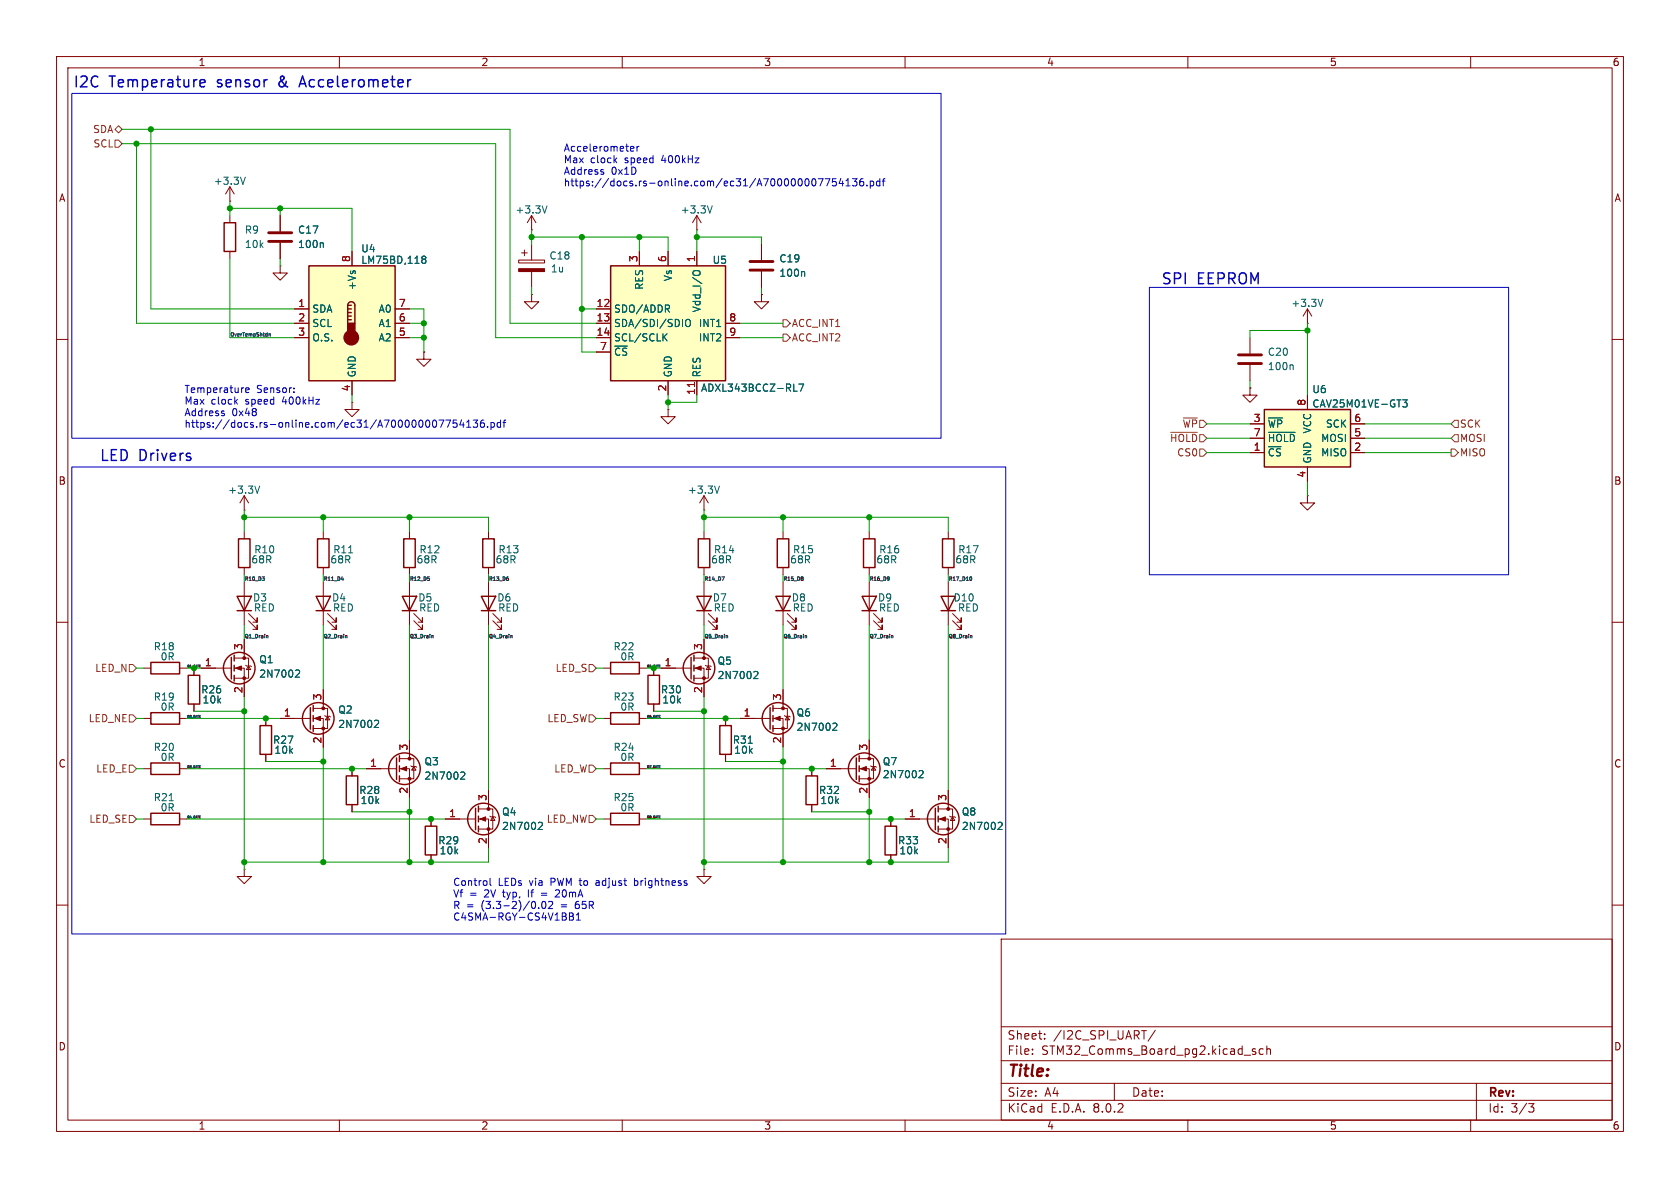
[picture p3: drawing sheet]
<svg xmlns="http://www.w3.org/2000/svg" width="297mm" height="210mm" viewBox="0 0 297 210" stroke-linecap="round" stroke-linejoin="round" font-family="sans-serif">
<g fill="none" stroke="#840000" stroke-width=".18">
<path d="M10 10h277v190h-277zM12 12h273v186h-273zM60 10v2M110 10v2M160 10v2M210 10v2M260 10v2M40.6 35.6h.1M40.6 33l-.7 1.3M40.6 33v2.6M40.6 33l.8 1.3M49.5 38.1v2.8"/>
<path d="M10 60h2M49.5 42.9v2.8M221 59.7v2.8M231.1 57.2h.1M231.1 54.6l-.7 1.3M231.1 54.6v2.6M231.1 54.6l.8 1.3M285 60h2M62.2 71.1v1.3h1.3l-1.3 1.3-1.2-1.3h1.2M62.2 71.1h.1M74.9 62.2v1.3h1.3l-1.3 1.3-1.2-1.3h1.2M74.9 62.2h.1"/>
<path d="M221 68.6v1.3h1.2l-1.2 1.2-1.3-1.2h1.3M221 68.6h.1M221 64.5v2.8M43.2 94v1.3M57.1 94v1.3M72.4 94v1.3M10 110h2M43.2 100.3v1.3M57.1 100.3v1.3M57.1 102.9v7.6M57.9 109.7l1.5 1.6v-.8v.8h-.7M57.9 108.5l1.5 1.5v-.8v.8h-.7"/>
<path d="M72.4 100.3v1.3M72.4 102.9v7.6M73.2 109.7l1.5 1.6v-.8v.8h-.8M73.2 108.5l1.5 1.5v-.8v.8h-.8M285 110h2M49.5 127h5.4M55.4 127h1.7v5.1M55.4 125.2h2.5v3.6h-2.5M57.1 121.9v3.3M57.4 126.5l.1 .1h.8l.1 .1M57.9 126.6l.4 .7h-.8zM62.2 135.9v1.3"/>
<path d="M10 160h2M62.2 142.2v1.3M285 160h2M177 166h108v32h-108zM60 198v2M110 198v2M160 198v2M177 194.5h108M177 191.5h108M177 187.5h108M177 181.5h108M182.5 186.3v.1"/>
<path d="M182.5 185.5v.1M184.7 183.6v.1M184.7 182.8v.1M197 191.5v3M204.2 182.1l-1.2 2M210 198v2M220 186.5h1.1M222 185.5l-.4-.1-.2 .2 .1 .2 .5 .2v.3h-.6M223.3 185.5l-.4-.1-.3 .3v.4l.1 .2h.6M224 185.5l.2-.1 .3 .1 .1 .9M224 184.9v1.5M260 198v2"/>
<path d="M261 191.5v6.5M270.2 195.1h1l-.5 .6 .4 .1 .1 .5-.3 .3h-.4"/>
</g>
<path d="M47.5 42.7h4.1M47.5 41.1h4.1M218.9 64.3h4.1M218.9 62.7h4.1" fill="none" stroke="#840000" stroke-width=".51"/>
<path d="M43.4 31.3l-.5 1.3M57 42.9l.2 .2v.7M233.9 52.9l-.5 1.3M228.4 64.5l.2 .2v.6M61.6 97.7h.8M66.4 127.3l.4 .1 .1 .3-.7 .9h.7" fill="none" stroke="#006464" stroke-width=".18"/>
<g fill="none" stroke="#840000" stroke-width=".25">
<path d="M42.2 95.3h2v5h-2zM56.1 95.3h2.1v5h-2.1zM71.4 95.3h2v5h-2zM55.9 105.4h2.5l-1.3 2.6zM55.9 108h2.5M71.1 105.4h2.6l-1.3 2.6zM71.1 108h2.6M54.9 125.1v3.8M55.4 124.7v1M55.4 126.5v1M55.4 128.3v1M61.2 137.2h2v5h-2z"/>
<circle cx="56.3" cy="127" r="2.79"/>
</g>
<g fill="#840000" stroke="#840000" stroke-width=".18">
<path d="M55.6 127l1-.4v.8z"/>
<circle cx="57.1" cy="128.8" r=".25"/>
<circle cx="57.1" cy="125.2" r=".25"/>
</g>
<path d="M223.5 72.4h15.3v10.2h-15.3z" fill="#ffffc2"/>
<g fill="none" stroke="#840000" stroke-width=".25">
<path d="M39.6 39.4h2.1v5.1h-2.1zM223.5 72.4h15.3v10.2h-15.3zM85.3 95.3h2.1v5h-2.1zM26.7 117.1h5v2h-5zM33.3 119.4h2v5.1h-2zM40.9 116.2v3.8M41.4 115.8v1M41.4 117.6v1M41.4 119.4v1M41.9 105.4h2.5l-1.2 2.6zM41.9 108h2.5M85.1 105.4h2.5l-1.2 2.6z"/>
<path d="M85.1 108h2.5M107.9 117.1h5.1v2h-5.1zM114.6 119.4h2v5.1h-2zM122.2 116.2v3.8M122.7 115.8v1M122.7 117.6v1M122.7 119.4v1M26.7 126h5v2h-5zM26.7 134.9h5v2h-5zM46 128.3h2v5.1h-2zM70.1 134v3.8M70.6 133.6v1"/>
<path d="M70.6 135.4v1M70.6 137.2v1M107.9 126h5.1v2h-5.1zM107.9 134.9h5.1v2h-5.1zM127.3 128.3h2v5.1h-2zM26.7 143.8h5v2h-5zM75.2 146.1h2v5h-2zM84.1 142.9v3.8M84.6 142.5v1M84.6 144.3v1M84.6 146.1v1M107.9 143.8h5.1v2h-5.1z"/>
<circle cx="42.3" cy="118.1" r="2.79"/>
<circle cx="123.6" cy="118.1" r="2.79"/>
<circle cx="71.5" cy="135.9" r="2.79"/>
<circle cx="85.5" cy="144.8" r="2.79"/>
</g>
<g fill="none" stroke="#840000" stroke-width=".18">
<path d="M40.6 38.1v1.3M40.6 44.5v1.2M94 52.1v1.2h1.2l-1.2 1.3-1.3-1.3h1.3M94 52.1h.1M118.1 72.4v1.3h1.3l-1.3 1.2-1.3-1.2h1.3M118.1 72.4h.1M221 74.9h2.5M221 77.5h2.5M231.1 69.9v2.5M238.8 74.9h2.5M238.8 77.5h2.5M43.2 90.2h.1"/>
<path d="M43.2 87.6v2.6M43.2 87.6l-.8 1.3M43.2 87.6l.7 1.3M86.4 94v1.3M124.5 90.2h.1M124.5 87.6l-.8 1.3M124.5 87.6v2.6M124.5 87.6l.7 1.3M221 80h2.5M231.1 87.6v1.3h1.3l-1.3 1.3-1.2-1.3h1.2M231.1 87.6h.1M231.1 82.6v2.5"/>
<path d="M238.8 80h2.5M25.4 118.1h1.3M31.7 118.1h1.3M34.3 118.1v1.3M35.6 118.1h5.3M41.4 118.1h1.8v5.1M41.4 116.3h2.5v3.6h-2.5M43.2 102.9v7.6M43.2 113v3.3M43.4 117.6l.2 .1h.7l.1 .2M43.9 117.7l.4 .7h-.7zM43.9 109.7l1.6 1.6v-.8v.8h-.8"/>
<path d="M43.9 108.5l1.6 1.5v-.8v.8h-.8M86.4 100.3v1.3M86.4 102.9v7.6M87.1 109.7l1.5 1.6v-.8v.8h-.7M87.1 108.5l1.5 1.5v-.8v.8h-.7M106.7 118.1h1.2M113 118.1h1.3M115.6 118.1v1.3M116.8 118.1h5.4M122.7 118.1h1.8v5.1M122.7 116.3h2.5v3.6h-2.5M124.5 113v3.3"/>
<path d="M124.7 117.6l.1 .1h.8l.1 .2M125.2 117.7l.4 .7h-.8zM25.4 127h1.3M25.4 135.9h1.3M31.7 127h1.3M31.7 135.9h1.3M34.3 124.5v1.2M47 127v1.3M47 133.4v1.2M64.8 135.9h5.3M70.6 135.9h1.8v5.1M70.6 134.1h2.6v3.6h-2.6"/>
<path d="M72.4 130.8v3.3M72.6 135.4l.2 .1h.7l.2 .1M73.2 135.5l.3 .6h-.7zM86.4 139.7v3.3M106.7 127h1.2M106.7 135.9h1.2M113 127h1.3M113 135.9h1.3M115.6 124.5v1.2M128.3 127v1.3M128.3 133.4v1.2M25.4 144.8h1.3"/>
<path d="M31.7 144.8h1.3M43.2 153.7v1.2h1.2l-1.2 1.3-1.3-1.3h1.3M43.2 153.7h.1M76.2 144.8v1.3M76.2 151.1v1.3M78.7 144.8h5.4M84.6 144.8h1.8v5.1M84.6 143h2.5v3.6h-2.5M86.6 144.3l.1 .1h.8l.1 .1M87.1 144.4l.4 .6h-.8zM106.7 144.8h1.2M113 144.8h1.3"/>
<path d="M124.5 153.7v1.2h1.2l-1.2 1.3-1.3-1.3h1.3M124.5 153.7h.1"/>
</g>
<path d="M224.3 73.9h2.4M224.3 76.4h4.7M248 70.7h.8l-.5 .5 .4 .1v.5l-.2 .2-.5-.2M45.9 85.9l-.4 1.3M127.2 85.9l-.4 1.3M52.4 118.4l.4 .1 .2 .3-.8 .9h.8M133.4 118.7l.5 .1 .1 .3-.8 .9h.8M81.6 136.5h.5l.1 .3-.8 .9h.8M132.3 131.4h.7M29.9 141.5h.7M95.3 145.4h.5l.1 .3-.8 .9h.8" fill="none" stroke="#006464" stroke-width=".18"/>
<g fill="#840000" stroke="#840000" stroke-width=".18">
<path d="M84.8 144.8l1.1-.4v.8z"/>
<path d="M41.7 118.1l1-.4v.8z"/>
<path d="M70.9 135.9l1-.4v.8z"/>
<path d="M122.9 118.1l1.1-.4v.8z"/>
<circle cx="86.4" cy="146.6" r=".25"/>
<circle cx="86.4" cy="143" r=".25"/>
<circle cx="43.2" cy="119.9" r=".25"/>
<circle cx="43.2" cy="116.3" r=".25"/>
<circle cx="72.4" cy="137.7" r=".25"/>
<circle cx="72.4" cy="134.1" r=".25"/>
<circle cx="124.5" cy="119.9" r=".25"/>
<circle cx="124.5" cy="116.3" r=".25"/>
</g>
<path d="M107.9 47h20.4v20.3h-20.4z" fill="#ffffc2"/>
<g fill="none" stroke="#840000" stroke-width=".25">
<path d="M107.9 47h20.4v20.3h-20.4zM123.4 95.3h2.1v5h-2.1zM137.4 95.3h2v5h-2zM152.7 95.3h2v5h-2zM166.6 95.3h2.1v5h-2.1zM123.2 105.4h2.5l-1.2 2.6zM123.2 108h2.5M137.2 105.4h2.5l-1.3 2.6zM137.2 108h2.5M152.4 105.4h2.5l-1.2 2.6zM152.4 108h2.5M166.4 105.4h2.5l-1.3 2.6z"/>
<path d="M166.4 108h2.5M136.1 125.1v3.8M136.7 124.7v1M136.7 126.5v1M136.7 128.3v1M142.5 137.2h2v5h-2zM151.4 134v3.8M151.9 133.6v1M151.9 135.4v1M151.9 137.2v1M156.5 146.1h2v5h-2zM165.4 142.9v3.8"/>
<path d="M165.9 142.5v1M165.9 144.3v1M165.9 146.1v1"/>
<circle cx="137.5" cy="127" r="2.79"/>
<circle cx="152.8" cy="135.9" r="2.79"/>
<circle cx="166.8" cy="144.8" r="2.79"/>
</g>
<g fill="none" stroke="#840000" stroke-width=".18">
<path d="M94 38.1l-.8 1.3M94 38.1v2.5M94 38.1l.7 1.3M123.2 38.1v2.5M123.2 38.1l-.8 1.3M123.2 38.1l.8 1.3M91.7 46h4.6v.5h-4.6zM92.2 44.7h1M92.7 44.2v1M94 40.6h.1M94 43.2v2.8M94 48v2.8"/>
<path d="M105.4 54.6h2.5M105.4 57.2h2.5M105.4 59.7h2.5M113 44.5v2.5M118.1 44.5v2.5M123.2 40.6h.1M123.2 44.5v2.5M128.3 57.2h2.5M128.3 59.7h2.5M134.6 52.1v1.2h1.3l-1.3 1.3-1.3-1.3h1.3M134.6 52.1h.1M134.6 43.2v2.8"/>
<path d="M134.6 48v2.8M105.4 62.2h2.5M118.1 67.3v2.6M123.2 67.3v2.6M124.5 94v1.3M138.4 94v1.3M153.7 94v1.3M167.6 94v1.3M124.5 100.3v1.3M124.5 102.9v7.6M125.2 109.7l1.5 1.6v-.8v.8h-.7M125.2 108.5l1.5 1.5v-.8v.8h-.7"/>
<path d="M138.4 100.3v1.3M138.4 102.9v7.6M139.2 109.7l1.5 1.6v-.8v.8h-.7M139.2 108.5l1.5 1.5v-.8v.8h-.7M153.7 100.3v1.3M153.7 102.9v7.6M154.4 109.7l1.6 1.6v-.8v.8h-.8M154.4 108.5l1.6 1.5v-.8v.8h-.8M167.6 100.3v1.3M167.6 102.9v7.6M168.4 109.7l1.5 1.6v-.8v.8h-.7M168.4 108.5l1.5 1.5v-.8v.8h-.7"/>
<path d="M130.8 127h5.3M136.7 127h1.7v5.1M136.7 125.2h2.5v3.6h-2.5M138.4 121.9v3.3M138.7 126.5l.1 .1h.8l.1 .1M139.2 126.6l.4 .7h-.8zM143.5 135.9v1.3M146 135.9h5.4M151.9 135.9h1.8v5.1M151.9 134.1h2.5v3.6h-2.5M153.7 130.8v3.3M153.9 135.4l.2 .1h.7l.1 .1"/>
<path d="M154.4 135.5l.4 .6h-.7zM167.6 139.7v3.3M143.5 142.2v1.3M157.5 144.8v1.3M157.5 151.1v1.3M160 144.8h5.4M165.9 144.8h1.7v5.1M165.9 143h2.5v3.6h-2.5M167.9 144.3l.1 .1h.8l.1 .1M168.4 144.4l.4 .6h-.8z"/>
</g>
<g fill="none" stroke="#006464" stroke-width=".18">
<path d="M96.7 36.4l-.4 1.3M125.9 36.4l-.4 1.3M117.4 59.5l.5 .8M117.9 54.6l.5 .6M117.9 59l-.7 .7M118.3 54v.5M121.3 56.6l.2-.1a.43 .43 0 0 1 .5 .4v.4a.42 .42 0 0 1-.4 .4 .42 .42 0 0 1-.4-.4zM122.5 48.4a.43 .43 0 0 1 .4-.6h.4a.43 .43 0 0 1 .5 .6M142.1 48l.2 .2v.6M140.3 69.2h.6M141.2 67.9h.9l-.6 1.3M147.4 127.8l.4 .1 .2 .3-.8 .9h.8"/>
<path d="M162.7 136.2l.4 .1 .1 .3-.8 .9h.8M176.6 145.4h.5l.1 .3-.8 .9h.8"/>
</g>
<path d="M122.8 67.6v.7" fill="none" stroke="#a90000" stroke-width=".18"/>
<g fill="#840000" stroke="#840000" stroke-width=".18">
<path d="M91.7 47.5h4.6v.5h-4.6z"/>
<path d="M136.9 127l1-.4v.8z"/>
<path d="M152.1 135.9l1.1-.4v.8z"/>
<path d="M166.1 144.8l1-.4v.8z"/>
<circle cx="138.4" cy="128.8" r=".25"/>
<circle cx="138.4" cy="125.2" r=".25"/>
<circle cx="153.7" cy="137.7" r=".25"/>
<circle cx="153.7" cy="134.1" r=".25"/>
<circle cx="167.6" cy="146.6" r=".25"/>
<circle cx="167.6" cy="143" r=".25"/>
</g>
<path d="M132.6 47.8h4.1M132.6 46.2h4.1" fill="none" stroke="#840000" stroke-width=".51"/>
<path d="M54.6 47h15.2v20.3h-15.2z" fill="#ffffc2"/>
<path d="M54.6 47h15.2v20.3h-15.2zM61.5 54a.64 .64 0 0 1 .6-.7 .64 .64 0 0 1 .6 .7v3.2M61.5 56.5h.6M61.5 55.9h.6M61.5 55.2h.6M61.5 54.6h.6M61.5 54v3.2M61.5 54h.6" fill="none" stroke="#840000" stroke-width=".25"/>
<g fill="#840000" stroke="#840000" stroke-width=".25">
<path d="M61.5 57.2h1.2v1.9h-1.2z"/>
<circle cx="62.1" cy="59.7" r="1.27"/>
</g>
<g fill="none" stroke="#840000" stroke-width=".18">
<path d="M49.5 38.1v2.8M49.5 47v1.3h1.3l-1.3 1.2-1.2-1.2h1.2M49.5 47h.1M49.5 42.9v2.8M52.1 54.6h2.5M52.1 57.2h2.5M52.1 59.7h2.5M62.2 44.5v2.5M69.8 54.6h2.6M69.8 57.2h2.6M69.8 59.7h2.6M105.4 54.6h2.5"/>
<path d="M105.4 57.2h2.5M105.4 59.7h2.5M113 44.5v2.5M118.1 44.5v2.5M123.2 44.5v2.5M128.3 57.2h2.5M128.3 59.7h2.5M134.6 52.1h.1M134.6 43.2v2.8M134.6 48v2.8M62.2 67.3v2.6M74.9 62.2h.1"/>
<path d="M105.4 62.2h2.5M118.1 67.3v2.6M123.2 67.3v2.6M221 68.6h.1M221 74.9h2.5M221 77.5h2.5M231.1 69.9v2.5M238.8 74.9h2.5M238.8 77.5h2.5M221 80h2.5M231.1 82.6v2.5M238.8 80h2.5"/>
<path d="M34.3 118.1v1.3M35.6 118.1h2.5M43.2 113v2.6M115.6 118.1v1.3M116.8 118.1h2.6M124.5 113v2.6M34.3 124.5v1.2M43.2 120.7v2.5M47 127v1.3M47 133.4v1.2M49.5 127h2.6M57.1 121.9v2.6"/>
<path d="M57.1 129.5v2.6M62.2 135.9v1.3M64.8 135.9h2.5M72.4 130.8v2.6M72.4 138.4v2.6M86.4 139.7v2.5M115.6 124.5v1.2M124.5 120.7v2.5M128.3 127v1.3M128.3 133.4v1.2M130.8 127h2.5M138.4 121.9v2.6"/>
<path d="M138.4 129.5v2.6M143.5 135.9v1.3M146 135.9h2.6M153.7 130.8v2.6M153.7 138.4v2.6M167.6 139.7v2.5M62.2 142.2v1.3M76.2 144.8v1.3M76.2 151.1v1.3M78.7 144.8h2.6M86.4 147.3v2.6M143.5 142.2v1.3"/>
<path d="M157.5 144.8v1.3M157.5 151.1v1.3M160 144.8h2.6M167.6 147.3v2.6"/>
</g>
<g fill="none" stroke="#006464" stroke-width=".18">
<path d="M57 42.9l.2 .2v.7M74.6 45.7l.2 .1M74.6 45.4l.2-.1h.4l.1 .3-.2 .2M74.8 45.8h.3M74.8 45.8l-.2 .1M75.1 45.8l.2 .3-.1 .3-.1 .2-.5-.2M117.4 59.5l.5 .8M117.9 54.6l.5 .6M117.9 59l-.7 .7M118.3 54v.5M121.3 56.6l.2-.1a.43 .43 0 0 1 .5 .4v.4a.42 .42 0 0 1-.4 .4 .42 .42 0 0 1-.4-.4zM122.5 48.4a.43 .43 0 0 1 .4-.6h.4a.43 .43 0 0 1 .5 .6"/>
<path d="M142.1 48l.2 .2v.6M140.3 69.2h.6M141.2 67.9h.9l-.6 1.3M224.3 73.9h2.4M224.3 76.4h4.7M248 70.7h.8l-.5 .5 .4 .1v.5l-.2 .2-.5-.2M52.4 118.4l.4 .1 .2 .3-.8 .9h.8M133.4 118.7l.5 .1 .1 .3-.8 .9h.8M66.4 127.3l.4 .1 .1 .3-.7 .9h.7M81.6 136.5h.5l.1 .3-.8 .9h.8M132.3 131.4h.7M147.4 127.8l.4 .1 .2 .3-.8 .9h.8"/>
<path d="M162.7 136.2l.4 .1 .1 .3-.8 .9h.8M95.3 145.4h.5l.1 .3-.8 .9h.8M176.6 145.4h.5l.1 .3-.8 .9h.8"/>
</g>
<g fill="none" stroke="#725600" stroke-width=".18">
<path d="M20.3 24.8h.7l.6 .6-.6 .6h-.7zM21 22.2l.6 .7-.6 .6-.7-.6zM138.4 59.1h.7l.6 .6-.6 .6h-.7zM138.4 56.5h.7l.6 .7-.6 .6h-.7zM207 76.4h4.7M209.2 73.9h2.5M212.1 79.4h.6l.7 .6-.7 .6h-.6zM256.5 79.4h.7l.6 .6-.6 .6h-.7zM257.2 76.8h.6v1.3h-.6l-.7-.6zM257.2 74.3h.6v1.3h-.6l-.7-.7zM22.9 117.5h.6l.6 .6-.6 .6h-.6zM104.1 117.5h.7l.6 .6-.6 .6h-.7z"/>
<path d="M22.9 126.4h.6l.6 .6-.6 .6h-.6zM22.9 135.3h.6l.6 .6-.6 .6h-.6zM104.1 135.3h.7l.6 .6-.6 .6h-.7zM104.1 126.4h.7l.6 .6-.6 .6h-.7zM22.9 144.1h.6l.6 .7-.6 .6h-.6zM104.1 144.1h.7l.6 .7-.6 .6h-.7z"/>
</g>
<g fill="none" stroke="#0f0f0f" stroke-width=".18">
<path d="M47.5 59v.4M47.6 59l-.1 .1M47.6 59h.2v.4M46.3 102h.4l-.2 .2M46.7 102.3v.2M47.2 112.3l.2 .1v.4M60.3 102.4h.4M61.2 112.3l.1 .1v.4M75.6 102h.3M75.9 102.2v.4M76.4 112.3l.2 .1v.4M89.9 102.3v.2"/>
<path d="M90.4 112.3l.1 .1v.4M127.6 102h.4l-.2 .6M128.5 112.3l.1 .1v.4M141.9 102v.2M141.9 102.3v.2M142.4 112.3l.2 .1v.4M157.2 102v.3M157.2 102.3h.1M157.2 102.3l-.1 .2M157.2 102.2v.1M157.7 112.3l.2 .1v.4M171.6 112.3l.2 .1v.4"/>
<path d="M171.6 102l.2 .2-.2 .4"/>
</g>
<g fill="none" stroke="#0000c2" stroke-width=".18">
<path d="M12.7 16.5h153.7v61h-153.7zM106.6 30.4l.1 .2-.1 .2M106.6 30h.1M108.7 28.3l.3 .5M109 27.9l-.4 .5M111.5 26.7h.5M111.5 25.9h.4l.2 .3-.6 .1M112.6 25.9v.8M113 25.9l-.4 .2M143.9 31.6a.79 .79 0 0 1 0 1.3M144.7 31.6h.8l-.5 1.3M145.9 31.6h.8l-.5 1.3"/>
<path d="M147.8 31.6h-.6l-.1 .6 .2-.1h.4l.2 .2-.1 .4-.2 .2-.5-.2M148.7 31.5l-.3 .9h.7M149 32v.9M149.6 32.9h.7M149.6 32l.3-.4v1.3M150.7 31.6h.8l-.4 .5 .3 .1v.5l-.1 .2-.6-.2M152.6 31.6l-.4 .1a.85 .85 0 0 0 0 1.2l.4-.2 .1-.4-.2-.2h-.3l-.2 .2M153.2 32.7v.2M153.9 32.1l.3-.1 .3 .3-.2 .5h-.4M153.9 32v1.3M155.5 32.1l-.3-.1-.3 .3 .2 .5h.4M155.5 31.6v1.3"/>
<path d="M156 32h.5M156.5 31.6l-.3 .2v1.1M203.2 50.8h63.5v50.8h-63.5zM39.5 73.1l.2 .1-.2 .3M39.5 72.6l.1 .1M41.6 71l.4 .4M42 70.6l-.5 .5M43.4 69l.6-.1v-.3h-.4l-.2 .1 .1 .6h.5M52 69.3v.1M52 68.6v.1M76.9 74.3a.79 .79 0 0 1 0 1.2M77.6 74.3h.9l-.6 1.2"/>
<path d="M78.8 74.3h.9l-.6 1.2M80.8 74.3h-.7v.6l.2-.2 .4 .1 .1 .2v.4l-.2 .1-.5-.1M81.6 74.2l-.3 .9h.8M81.9 74.7v.8M82.5 75.5h.7M82.5 74.6l.4-.3v1.2M83.7 74.3h.7l-.4 .4 .4 .2v.5l-.2 .1-.5-.1M85.5 74.3h-.3a.85 .85 0 0 0 0 1.2l.4-.1v-.4l-.2-.3h-.2l-.3 .3M86.2 75.4v.1M86.8 74.7h.4l.2 .2-.1 .6h-.5M86.8 74.7v1.3M88.5 74.7h-.4l-.2 .2 .1 .6h.5"/>
<path d="M88.5 74.3v1.2M88.9 74.7h.5M89.4 74.3l-.3 .1v1.1M12.7 82.6h165.1v82.5h-165.1zM86.6 155.3v1l.2 .2M95.7 157.9h1M95.7 158.3h1M95.9 159.5l.2-.2a.68 .68 0 0 1 .4 .7 .68 .68 0 0 1-.4 .6l-.2-.1-.1-.4zM97 159.5l.5-.2 .2 .4-.8 .9h.8M98.9 157.8l-.8 .8h.8M105.5 155.7h-.1M105.5 156l-.2 .2 .2 .3"/>
<path d="M112.2 155.3v1.2M112.2 156.5h.3M112.5 155.7h-.3M95.2 160.5v.1M100.7 161.4h.4l.2 .2-.2 .4 .2 .1 .1 .3-.2 .3h-.5zM100.7 162h.4M101.9 162.7h.7M101.9 161.7l.3-.3v1.3"/>
</g>
<path d="M36.2 14.2l.1 .3-.9 .2M53 14.8h.9M53.5 13.4l-.6 1.9" fill="none" stroke="#0000c2" stroke-width=".25"/>
<g fill="none" stroke="#009600" stroke-width=".18">
<path d="M21.6 22.9h68.6v34.3h15.2M21.6 25.4h66v34.3h17.8M24.1 25.4v31.8h28M26.7 22.9v31.7h25.4M40.6 36.8h21.6v7.7M40.6 35.6v2.5M49.5 36.8v1.3M40.6 45.7v14h11.5M49.5 45.7v1.3M72.4 57.2h2.5M72.4 54.6h2.5v7.6M72.4 59.7h2.5"/>
<path d="M94 40.6v2.6M94 50.8v1.3M94 41.9h24.1v2.6M102.9 54.6h2.5M102.9 41.9v20.3h2.5M113 41.9v2.6M123.2 41.9h11.4v1.3M123.2 40.6v3.9M130.8 57.2h7.6M130.8 59.7h7.6M134.6 50.8v1.3M231.1 57.2v12.7"/>
<path d="M231.1 58.4h-10.1v1.3M62.2 69.9v1.2M118.1 69.9v2.5M123.2 69.9v1.2h-5.1M213.4 74.9h7.6M213.4 77.5h7.6M221 67.3v1.3M241.3 74.9h15.2M241.3 77.5h15.2M43.2 91.4h43.2v2.6M43.2 90.2v3.8M57.1 91.4v2.6"/>
<path d="M72.4 91.4v2.6M124.5 91.4h43.1v2.6M124.5 90.2v3.8M138.4 91.4v2.6M153.7 91.4v2.6M213.4 80h7.6M231.1 85.1v2.5M241.3 80h15.2M24.1 118.1h1.3M33 118.1h2.6M43.2 101.6v1.3M43.2 110.5v2.5"/>
<path d="M57.1 101.6v1.3M57.1 110.5v11.4M72.4 101.6v1.3M72.4 110.5v20.3M86.4 101.6v1.3M86.4 110.5v29.2M105.4 118.1h1.3M114.3 118.1h2.5M124.5 101.6v1.3M124.5 110.5v2.5M138.4 101.6v1.3M138.4 110.5v11.4"/>
<path d="M153.7 101.6v1.3M153.7 110.5v20.3M167.6 101.6v1.3M167.6 110.5v29.2M24.1 135.9h1.3M24.1 127h1.3M33 135.9h31.8M33 127h16.5M34.3 125.7h8.9M43.2 123.2v30.5M47 134.6h10.1M57.1 132.1v20.3"/>
<path d="M105.4 135.9h1.3M105.4 127h1.3M114.3 135.9h31.7M114.3 127h16.5M115.6 125.7h8.9M124.5 123.2v30.5M128.3 134.6h10.1M138.4 132.1v20.3M24.1 144.8h1.3M33 144.8h45.7M62.2 143.5h10.2M72.4 141v11.4"/>
<path d="M86.4 149.9v2.5h-43.2M105.4 144.8h1.3M114.3 144.8h45.7M143.5 143.5h10.2M153.7 141v11.4M167.6 149.9v2.5h-43.1"/>
</g>
<path d="M122.8 67.6v.7" fill="none" stroke="#a90000" stroke-width=".18"/>
<g fill="#009600" stroke="#009600" stroke-width=".18">
<circle cx="115.6" cy="118.1" r=".46"/>
<circle cx="143.5" cy="135.9" r=".46"/>
<circle cx="153.7" cy="143.5" r=".46"/>
<circle cx="157.5" cy="144.8" r=".46"/>
<circle cx="124.5" cy="152.4" r=".46"/>
<circle cx="153.7" cy="152.4" r=".46"/>
<circle cx="157.5" cy="152.4" r=".46"/>
<circle cx="124.5" cy="125.7" r=".46"/>
<circle cx="128.3" cy="127" r=".46"/>
<circle cx="138.4" cy="134.6" r=".46"/>
<circle cx="138.4" cy="152.4" r=".46"/>
<circle cx="94" cy="41.9" r=".46"/>
<circle cx="102.9" cy="41.9" r=".46"/>
<circle cx="74.9" cy="57.2" r=".46"/>
<circle cx="138.4" cy="91.4" r=".46"/>
<circle cx="153.7" cy="91.4" r=".46"/>
<circle cx="102.9" cy="54.6" r=".46"/>
<circle cx="118.1" cy="71.1" r=".46"/>
<circle cx="113" cy="41.9" r=".46"/>
<circle cx="123.2" cy="41.9" r=".46"/>
<circle cx="124.5" cy="91.4" r=".46"/>
<circle cx="231.1" cy="58.4" r=".46"/>
<circle cx="57.1" cy="134.6" r=".46"/>
<circle cx="72.4" cy="152.4" r=".46"/>
<circle cx="76.2" cy="152.4" r=".46"/>
<circle cx="57.1" cy="152.4" r=".46"/>
<circle cx="43.2" cy="152.4" r=".46"/>
<circle cx="74.9" cy="59.7" r=".46"/>
<circle cx="34.3" cy="118.1" r=".46"/>
<circle cx="72.4" cy="143.5" r=".46"/>
<circle cx="57.1" cy="91.4" r=".46"/>
<circle cx="72.4" cy="91.4" r=".46"/>
<circle cx="62.2" cy="135.9" r=".46"/>
<circle cx="76.2" cy="144.8" r=".46"/>
<circle cx="43.2" cy="91.4" r=".46"/>
<circle cx="47" cy="127" r=".46"/>
<circle cx="43.2" cy="125.7" r=".46"/>
<circle cx="49.5" cy="36.8" r=".46"/>
<circle cx="40.6" cy="36.8" r=".46"/>
<circle cx="26.7" cy="22.9" r=".46"/>
<circle cx="24.1" cy="25.4" r=".46"/>
</g>
<text font-size="2.8" fill="#840000" x="178" y="190.9">Title:</text>
<g font-size="2.7" fill="#0000c2">
<text x="12.8" y="15.8">I2C</text>
<text x="19.3" y="15.8">Temperature</text>
<text x="38.6" y="15.8">sensor</text>
<text x="49.8" y="15.8">&amp;</text>
<text x="54" y="15.8">Accelerometer</text>
<text x="205.2" y="50.6">SPI</text>
<text x="211.6" y="50.6">EEPROM</text>
<text x="17.5" y="81.9">LED Drivers</text>
</g>
<g font-size="2.1" fill="#840000">
<text x="178" y="184">Sheet:</text>
<text x="186.2" y="184">/I2C_SPI_UART/</text>
<text x="178" y="186.7">File:</text>
<text x="184.1" y="186.7">STM32_Comms_Board_pg2.kicad_sch</text>
<text x="178" y="196.9">KiCad</text>
<text x="178" y="194.1">Size:</text>
<text x="184.7" y="194.1">A4</text>
<text x="185.7" y="196.9">E.D.A.</text>
<text x="193.3" y="196.9">8.0.2</text>
<text x="200" y="194.1">Date:</text>
<text x="263" y="194.3">Rev:</text>
<text x="263" y="196.9">Id:</text>
<text x="267.1" y="196.9">3/3</text>
</g>
<g font-size="1.8" fill="#840000">
<text x="35" y="11.9">1</text>
<text x="85" y="11.9">2</text>
<text x="135" y="11.9">3</text>
<text x="185" y="11.9">4</text>
<text x="235" y="11.9">5</text>
<text x="285" y="11.9">6</text>
<text x="10.3" y="35.9">A</text>
<text x="285.3" y="35.9">A</text>
<text x="10.3" y="85.9">B</text>
<text x="285.3" y="85.9">B</text>
<text x="10.3" y="135.9">C</text>
<text x="285.3" y="135.9">C</text>
<text x="10.3" y="185.9">D</text>
<text x="285.3" y="185.9">D</text>
<text x="35" y="199.9">1</text>
<text x="85" y="199.9">2</text>
<text x="135" y="199.9">3</text>
<text x="185" y="199.9">4</text>
<text x="235" y="199.9">5</text>
<text x="285" y="199.9">6</text>
</g>
<g font-size="1.8" fill="#725600">
<text x="16.4" y="23.7">SDA</text>
<text x="16.4" y="26.3">SCL</text>
<text x="139.9" y="58">ACC_INT1</text>
<text x="139.9" y="60.6">ACC_INT2</text>
<text x="209" y="75.8">~{WP}</text>
<text x="258" y="75.8">SCK</text>
<text x="206.7" y="78.3">~{HOLD}</text>
<text x="208" y="80.9">CS0</text>
<text x="258" y="80.9">MISO</text>
<text x="258" y="78.3">MOSI</text>
<text x="16.7" y="119">LED_N</text>
<text x="98.1" y="119">LED_S</text>
<text x="15.6" y="127.9">LED_NE</text>
<text x="96.7" y="127.9">LED_SW</text>
<text x="16.9" y="136.8">LED_E</text>
<text x="97.9" y="136.8">LED_W</text>
<text x="15.7" y="145.6">LED_SE</text>
<text x="96.5" y="145.6">LED_NW</text>
</g>
<g font-size="1.8" fill="#0000c2">
<text x="99.6" y="27">Accelerometer</text>
<text x="99.6" y="29.1">Max</text>
<text x="104.4" y="29.1">clock</text>
<text x="110.6" y="29.1">speed</text>
<text x="117.2" y="29.1">400kHz</text>
<text x="99.6" y="31.1">Address</text>
<text x="99.6" y="33.1">https://docs.rs-online.com/ec31/A700000007754136.pdf</text>
<text x="108.1" y="31.1">0x1D</text>
<text x="32.5" y="69.7">Temperature</text>
<text x="32.5" y="71.7">Max</text>
<text x="37.3" y="71.7">clock</text>
<text x="43.5" y="71.7">speed</text>
<text x="45.4" y="69.7">Sensor:</text>
<text x="50.2" y="71.7">400kHz</text>
<text x="32.5" y="73.8">Address</text>
<text x="32.5" y="75.8">https://docs.rs-online.com/ec31/A700000007754136.pdf</text>
<text x="41" y="73.8">0x48</text>
<text x="80" y="156.8">Control</text>
<text x="80" y="158.8">Vf</text>
<text x="80" y="160.9">R =</text>
<text x="83" y="158.8">=</text>
<text x="85.2" y="160.9">(3.3-2)/0.02</text>
<text x="85.7" y="158.8">2V</text>
<text x="88.1" y="156.8">LEDs</text>
<text x="89.2" y="158.8">typ,</text>
<text x="93.7" y="156.8">via</text>
<text x="93.8" y="158.8">If</text>
<text x="97.6" y="156.8">PWM to</text>
<text x="99.1" y="158.8">20mA</text>
<text x="99.4" y="160.9">=</text>
<text x="102.2" y="160.9">65R</text>
<text x="106" y="156.8">adjust</text>
<text x="113" y="156.8">brightness</text>
<text x="80" y="162.9">C4SMA-RGY-CS4V1BB1</text>
</g>
<g font-size="1.8" fill="#006464">
<text x="37.7" y="32.9">+3.3V</text>
<text x="43.2" y="41.5">R9</text>
<text x="52.6" y="41.5">C17</text>
<text x="91" y="37.9">+3.3V</text>
<text x="120.2" y="37.9">+3.3V</text>
<text x="43.2" y="44">10k</text>
<text x="52.6" y="44">100n</text>
<text x="63.8" y="44.8">U4</text>
<text x="63.8" y="46.8">LM75BD,118</text>
<text x="97" y="46.1">C18</text>
<text x="125.9" y="46.8">U5</text>
<text x="137.7" y="46.6">C19</text>
<text x="63.1" y="51.4" transform="rotate(-90 63.1 51.4)">+Vs</text>
<text x="97.3" y="48.4">1u</text>
<text x="113.9" y="51.3" transform="rotate(-90 113.9 51.3)">RES</text>
<text x="119" y="49.8" transform="rotate(-90 119 49.8)">Vs</text>
<text x="137.7" y="49.1">100n</text>
<text x="55.1" y="55.5">SDA</text>
<text x="55.1" y="58">SCL</text>
<text x="66.8" y="58">A1</text>
<text x="66.8" y="55.5">A0</text>
<text x="108.5" y="55.5">SDO/ADDR</text>
<text x="108.5" y="58">SDA/SDI/SDIO</text>
<text x="123.4" y="58">INT1</text>
<text x="124.1" y="55.3" transform="rotate(-90 124.1 55.3)">Vdd_I/O</text>
<text x="228.2" y="54.5">+3.3V</text>
<text x="55.1" y="60.6">O.S.</text>
<text x="66.8" y="60.6">A2</text>
<text x="108.5" y="60.6">SCL/SCLK</text>
<text x="108.5" y="63.1">~{CS}</text>
<text x="123.4" y="60.6">INT2</text>
<text x="224" y="65.6">100n</text>
<text x="224" y="63.1">C20</text>
<text x="63.1" y="66.8" transform="rotate(-90 63.1 66.8)">GND</text>
<text x="119" y="66.8" transform="rotate(-90 119 66.8)">GND</text>
<text x="123.8" y="69.4">ADXL343BCCZ-RL7</text>
<text x="124.1" y="66.8" transform="rotate(-90 124.1 66.8)">RES</text>
<text x="231.9" y="69.7">U6</text>
<text x="224" y="75.8">~{WP}</text>
<text x="231.9" y="72.2">CAV25M01VE-GT3</text>
<text x="232" y="76.7" transform="rotate(-90 232 76.7)">VCC</text>
<text x="234.3" y="75.8">SCK</text>
<text x="224" y="80.9">~{CS}</text>
<text x="224" y="78.3">~{HOLD}</text>
<text x="232" y="82" transform="rotate(-90 232 82)">GND</text>
<text x="233.5" y="80.9">MISO</text>
<text x="233.5" y="78.3">MOSI</text>
<text x="40.2" y="87.5">+3.3V</text>
<text x="121.5" y="87.5">+3.3V</text>
<text x="44.3" y="99.8">68R</text>
<text x="44.8" y="98">R10</text>
<text x="58.3" y="99.8">68R</text>
<text x="58.8" y="98">R11</text>
<text x="73.5" y="99.8">68R</text>
<text x="74.1" y="98">R12</text>
<text x="87.5" y="99.8">68R</text>
<text x="88" y="98">R13</text>
<text x="125.6" y="99.8">68R</text>
<text x="126.1" y="98">R14</text>
<text x="139.6" y="99.8">68R</text>
<text x="140.1" y="98">R15</text>
<text x="154.8" y="99.8">68R</text>
<text x="155.3" y="98">R16</text>
<text x="168.8" y="99.8">68R</text>
<text x="169.3" y="98">R17</text>
<text x="44.6" y="106.5">D3</text>
<text x="58.6" y="106.5">D4</text>
<text x="73.8" y="106.5">D5</text>
<text x="87.8" y="106.5">D6</text>
<text x="125.9" y="106.5">D7</text>
<text x="139.9" y="106.5">D8</text>
<text x="155.1" y="106.5">D9</text>
<text x="168.5" y="106.5">D10</text>
<text x="44.8" y="108.3">RED</text>
<text x="58.8" y="108.3">RED</text>
<text x="74" y="108.3">RED</text>
<text x="88" y="108.3">RED</text>
<text x="126.1" y="108.3">RED</text>
<text x="140" y="108.3">RED</text>
<text x="155.3" y="108.3">RED</text>
<text x="169.2" y="108.3">RED</text>
<text x="27.1" y="115.2">R18</text>
<text x="28.3" y="116.9">0R</text>
<text x="45.7" y="117.4">Q1</text>
<text x="45.7" y="120">2N7002</text>
<text x="108.4" y="115.2">R22</text>
<text x="109.6" y="116.9">0R</text>
<text x="126.8" y="117.7">Q5</text>
<text x="27.1" y="124.1">R19</text>
<text x="28.3" y="125.8">0R</text>
<text x="35.5" y="122.8">R26</text>
<text x="35.7" y="124.6">10k</text>
<text x="108.4" y="124.1">R23</text>
<text x="109.6" y="125.8">0R</text>
<text x="116.7" y="122.8">R30</text>
<text x="117" y="124.6">10k</text>
<text x="126.8" y="120.2">2N7002</text>
<text x="48.2" y="131.7">R27</text>
<text x="59.7" y="126.3">Q2</text>
<text x="59.7" y="128.9">2N7002</text>
<text x="129.4" y="131.7">R31</text>
<text x="140.7" y="126.8">Q6</text>
<text x="140.7" y="129.4">2N7002</text>
<text x="27.1" y="132.9">R20</text>
<text x="28.3" y="134.7">0R</text>
<text x="48.4" y="133.5">10k</text>
<text x="74.9" y="135.5">Q3</text>
<text x="108.4" y="132.9">R24</text>
<text x="109.6" y="134.7">0R</text>
<text x="129.7" y="133.5">10k</text>
<text x="156" y="135.5">Q7</text>
<text x="156" y="137.8">2N7002</text>
<text x="27.1" y="141.8">R21</text>
<text x="28.3" y="143.6">0R</text>
<text x="63.4" y="140.6">R28</text>
<text x="63.7" y="142.3">10k</text>
<text x="74.9" y="138">2N7002</text>
<text x="108.4" y="141.8">R25</text>
<text x="109.6" y="143.6">0R</text>
<text x="144.7" y="140.6">R32</text>
<text x="144.9" y="142.3">10k</text>
<text x="77.4" y="149.5">R29</text>
<text x="88.7" y="144.4">Q4</text>
<text x="88.7" y="146.9">2N7002</text>
<text x="158.7" y="149.5">R33</text>
<text x="169.9" y="144.4">Q8</text>
<text x="169.9" y="146.9">2N7002</text>
<text x="77.6" y="151.2">10k</text>
<text x="158.9" y="151.2">10k</text>
</g>
<g font-size="1.8" fill="#a90000">
<text x="62" y="46.4" transform="rotate(-90 62 46.4)">8</text>
<text x="112.8" y="46.4" transform="rotate(-90 112.8 46.4)">3</text>
<text x="117.9" y="46.4" transform="rotate(-90 117.9 46.4)">6</text>
<text x="122.9" y="46.4" transform="rotate(-90 122.9 46.4)">1</text>
<text x="52.6" y="54.4">1</text>
<text x="52.6" y="56.9">2</text>
<text x="52.6" y="59.4">3</text>
<text x="70.4" y="59.4">5</text>
<text x="70.4" y="56.9">6</text>
<text x="70.4" y="54.4">7</text>
<text x="105.4" y="54.4">12</text>
<text x="105.4" y="56.9">13</text>
<text x="105.4" y="59.4">14</text>
<text x="128.8" y="56.9">8</text>
<text x="128.8" y="59.4">9</text>
<text x="106" y="62">7</text>
<text x="62" y="69.3" transform="rotate(-90 62 69.3)">4</text>
<text x="117.9" y="69.3" transform="rotate(-90 117.9 69.3)">2</text>
<text x="122.9" y="69.9" transform="rotate(-90 122.9 69.9)">11</text>
<text x="230.9" y="71.8" transform="rotate(-90 230.9 71.8)">8</text>
<text x="221.5" y="74.7">3</text>
<text x="221.5" y="77.2">7</text>
<text x="239.3" y="77.2">5</text>
<text x="239.3" y="74.7">6</text>
<text x="221.5" y="79.8">1</text>
<text x="239.3" y="79.8">2</text>
<text x="230.9" y="84.5" transform="rotate(-90 230.9 84.5)">4</text>
<text x="36.1" y="117.9">1</text>
<text x="42.9" y="115" transform="rotate(-90 42.9 115)">3</text>
<text x="117.4" y="117.9">1</text>
<text x="124.2" y="115" transform="rotate(-90 124.2 115)">3</text>
<text x="42.9" y="122.6" transform="rotate(-90 42.9 122.6)">2</text>
<text x="56.9" y="123.9" transform="rotate(-90 56.9 123.9)">3</text>
<text x="124.2" y="122.6" transform="rotate(-90 124.2 122.6)">2</text>
<text x="138.2" y="123.9" transform="rotate(-90 138.2 123.9)">3</text>
<text x="50.1" y="126.7">1</text>
<text x="56.9" y="131.5" transform="rotate(-90 56.9 131.5)">2</text>
<text x="131.4" y="126.7">1</text>
<text x="138.2" y="131.5" transform="rotate(-90 138.2 131.5)">2</text>
<text x="65.3" y="135.6">1</text>
<text x="72.1" y="132.8" transform="rotate(-90 72.1 132.8)">3</text>
<text x="146.6" y="135.6">1</text>
<text x="153.4" y="132.8" transform="rotate(-90 153.4 132.8)">3</text>
<text x="72.1" y="140.4" transform="rotate(-90 72.1 140.4)">2</text>
<text x="86.1" y="141.7" transform="rotate(-90 86.1 141.7)">3</text>
<text x="153.4" y="140.4" transform="rotate(-90 153.4 140.4)">2</text>
<text x="167.4" y="141.7" transform="rotate(-90 167.4 141.7)">3</text>
<text x="79.3" y="144.5">1</text>
<text x="86.1" y="149.3" transform="rotate(-90 86.1 149.3)">2</text>
<text x="160.6" y="144.5">1</text>
<text x="167.4" y="149.3" transform="rotate(-90 167.4 149.3)">2</text>
</g>
<g font-size=".9" fill="#0f0f0f">
<text x="40.6" y="59.5">OverTempShtdn</text>
<text x="43.2" y="102.7">R10_D3</text>
<text x="57.1" y="102.7">R11_D4</text>
<text x="72.4" y="102.7">R12_D5</text>
<text x="86.4" y="102.7">R13_D6</text>
<text x="124.5" y="102.7">R14_D7</text>
<text x="138.4" y="102.7">R15_D8</text>
<text x="153.7" y="102.7">R16_D9</text>
<text x="167.6" y="102.7">R17_D10</text>
<text x="43.2" y="112.9">Q1_Drain</text>
<text x="57.1" y="112.9">Q2_Drain</text>
<text x="72.4" y="112.9">Q3_Drain</text>
<text x="86.4" y="112.9">Q4_Drain</text>
<text x="124.5" y="112.9">Q5_Drain</text>
<text x="138.4" y="112.9">Q6_Drain</text>
<text x="153.7" y="112.9">Q7_Drain</text>
<text x="167.6" y="112.9">Q8_Drain</text>
</g>
<g font-size=".5" fill="#0f0f0f">
<text x="33" y="118">Q1_GATE</text>
<text x="114.3" y="118">Q5_GATE</text>
<text x="33" y="126.9">Q2_GATE</text>
<text x="114.3" y="126.9">Q6_GATE</text>
<text x="33" y="135.8">Q3_GATE</text>
<text x="114.3" y="135.8">Q7_GATE</text>
<text x="33" y="144.7">Q4_GATE</text>
<text x="114.3" y="144.7">Q8_GATE</text>
</g>
</svg>
